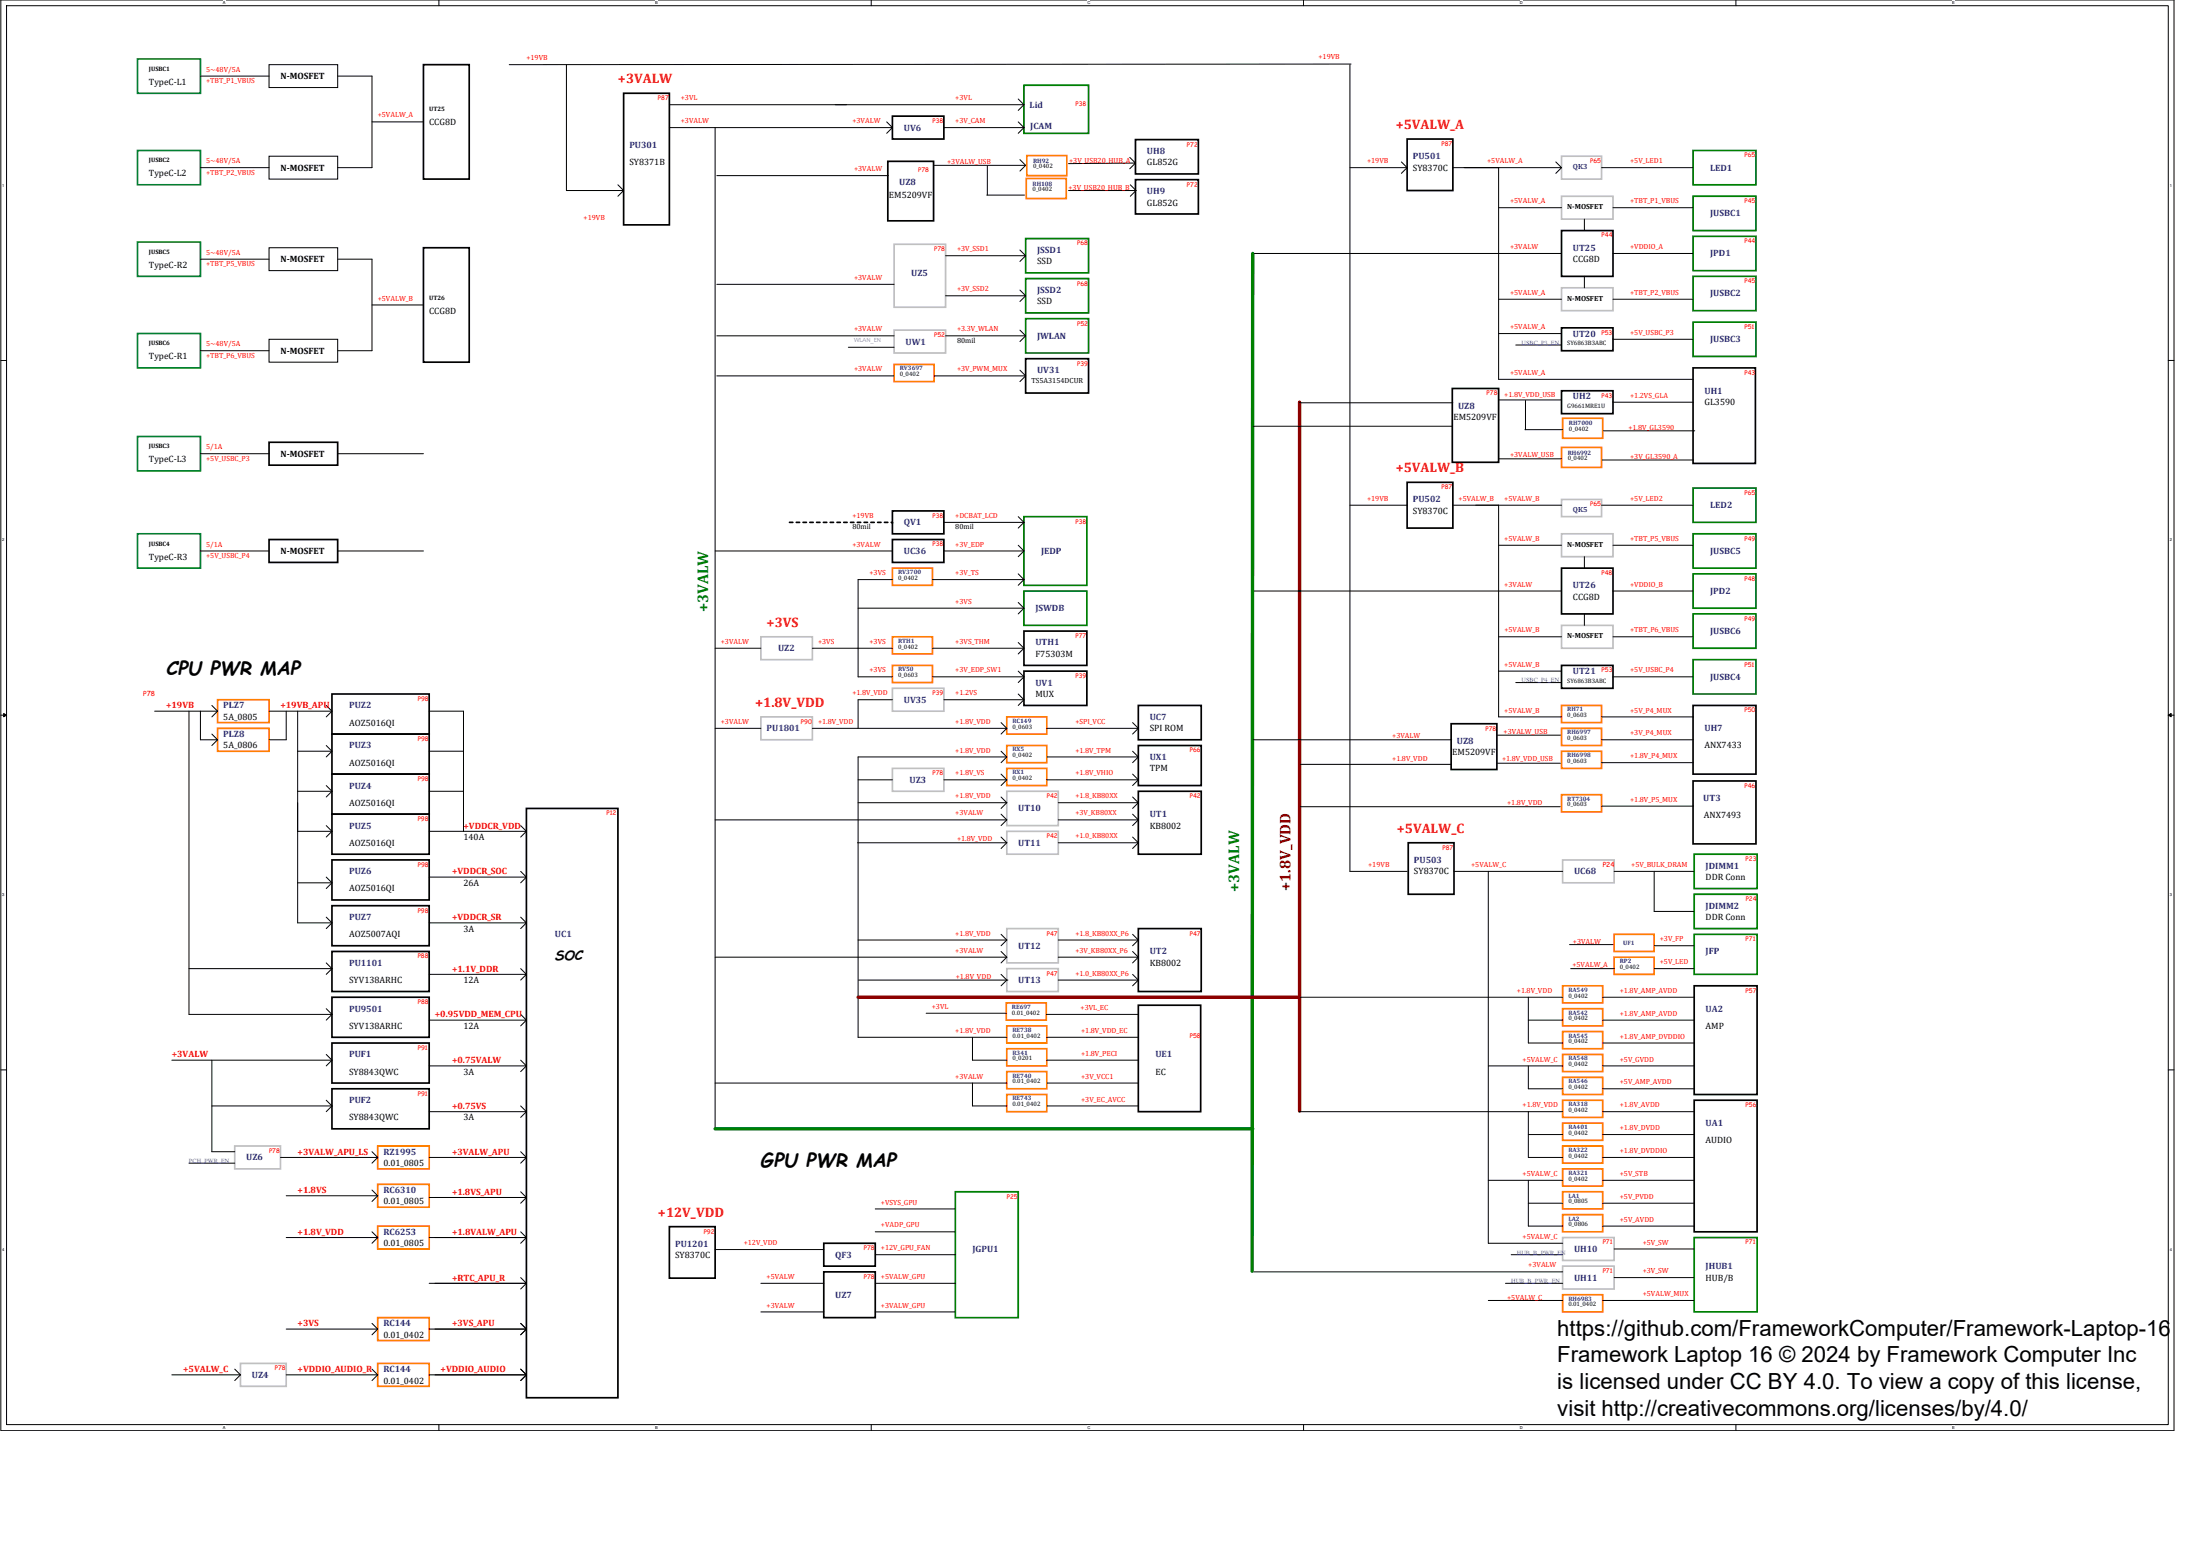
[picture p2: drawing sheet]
<svg xmlns="http://www.w3.org/2000/svg" width="420mm" height="297mm" viewBox="0 0 420 297" stroke-linecap="round" stroke-linejoin="round" font-family="sans-serif">
<path d="M.2 0h415v273h-415zM1.3 1.1h412.8v270.9h-412.8z" fill="none" stroke="#000" stroke-width=".19"/>
<g fill="#fff">
<path d="M42.5 .1h.6v.9h-.6z"/>
<path d="M42.5 272.1h.6v.8h-.6z"/>
</g>
<path d="M83.8 0v1.1M83.8 272v1" fill="none" stroke="#000" stroke-width=".19"/>
<g fill="#fff">
<path d="M125.1 .1h.5v.9h-.5z"/>
<path d="M125.1 272.1h.5v.8h-.5z"/>
</g>
<path d="M166.4 0v1.1M166.4 272v1" fill="none" stroke="#000" stroke-width=".19"/>
<g fill="#fff">
<path d="M207.7 .1h.5v.9h-.5z"/>
<path d="M207.7 272.1h.5v.8h-.5z"/>
</g>
<path d="M249 0v1.1M249 272v1" fill="none" stroke="#000" stroke-width=".19"/>
<g fill="#fff">
<path d="M290.2 .1h.6v.9h-.6z"/>
<path d="M290.2 272.1h.6v.8h-.6z"/>
</g>
<path d="M331.5 0v1.1M331.5 272v1" fill="none" stroke="#000" stroke-width=".19"/>
<g fill="#fff">
<path d="M372.8 .1h.5v.9h-.5z"/>
<path d="M372.8 272.1h.5v.8h-.5z"/>
<path d="M.4 35h.5v.8h-.5z"/>
<path d="M414.4 35h.4v.8h-.4z"/>
<path d="M.4 102.7h.5v.8h-.5z"/>
<path d="M414.4 102.7h.4v.8h-.4z"/>
</g>
<path d="M.2 68.8h1.1M414.1 68.8h1.1" fill="none" stroke="#000" stroke-width=".19"/>
<g fill="#fff">
<path d="M.4 170.4h.5v.9h-.5z"/>
<path d="M414.4 170.4h.4v.9h-.4z"/>
</g>
<path d="M.2 136.5h1.1M.7 136.2l.6 .3-.6 .3zM414.1 136.5l.5-.3v.6zM414.1 136.5h1.1" fill="none" stroke="#000" stroke-width=".19"/>
<path d="M.7 136.2l.6 .3-.6 .3zM414.1 136.5l.5-.3v.6z" fill="#000"/>
<g fill="#fff">
<path d="M.4 238.1h.5v.9h-.5z"/>
<path d="M414.4 238.1h.4v.9h-.4z"/>
</g>
<g fill="none" stroke="#000" stroke-width=".19">
<path d="M38.3 14.5h13.1M51.4 12.3h13.1v4.4h-13.1zM64.5 14.5h6.5v17.5h-6.5M108.2 12.3v24.1h10.9M127.8 20h33.9M159.5 20h36.1M194.5 18.9l1.1 1.1M195.6 20l-1.1 1.1M257.8 12.3v154h10.9M258 12.2l-160.7 .1M38.3 32h13.1M51.4 29.8h13.1v4.4h-13.1z"/>
<path d="M71 23.3h9.9M118 35.3l1.1 1.1M119.1 36.4l-1.1 1.1M127.8 24.4h42.6M136.6 24.4v191.1M136.9 33.5h32.8M169.3 23.3l1.1 1.1M170.4 24.4l-1.1 1.1M178.4 31.6h17.5M180.3 24.4h15.3M188.5 37.2h7.2M188.6 31.7v5.5"/>
<path d="M194.5 23.3l1.1 1.1M194.8 30.5l1.1 1.1M195.6 24.4l-1.1 1.1M195.9 31.6l-1.1 1.1M204.1 36.4h12.9M215.8 30l1.1 1.1M215.9 35.3l1.1 1.1M216.9 31.1l-12.8 .1M216.9 31.1l-1.1 1.1M217 36.4l-1.1 1.1M257.8 32h10.9M267.6 30.9l1.1 1.1"/>
<path d="M268.7 32l-1.1 1.1M277.5 32h8.7v40.4h37.1M279.7 32h18.5M286.2 39.6h12M297.1 30.9l1.1 1.1M298.2 32l-1.1 1.1M305.9 32h17.4M308.1 39.6h15.2M38.3 49.5h13.1M51.4 47.3h13.1v4.4h-13.1zM64.5 49.5h6.5v17.5h-6.5M71 58.2h9.9"/>
<path d="M136.9 54.3h33.9M180.6 48.8h15.3M180.6 56.5h15.3M194.8 47.7l1.1 1.1M194.8 55.4l1.1 1.1M195.9 48.8l-1.1 1.1M195.9 56.5l-1.1 1.1M239.2 48.4h59M286.2 57.1h12M302.6 41.8v2.2M302.6 52.8v2.1M308.1 48.4h15.2"/>
<path d="M308.1 57.1h15.2M38.3 67h13.1M51.4 64.8h13.1v4.3h-13.1zM136.9 64.1h33.9M136.9 71.8h33.9M162 66.3h8.8M178.4 71.8h17.5M180.6 64.1h15.3M194.8 63l1.1 1.1M194.8 70.7l1.1 1.1M195.9 64.1l-1.1 1.1M195.9 71.8l-1.1 1"/>
<path d="M248.2 76.9h29.3M286.2 63.7h12M286.2 76.3h12M289.5 65.9h8.7M291.3 76.5v5.5M308.1 64.8h15.2M308.1 76.8h15.2M38.3 86.6h13.1M64.5 86.6h16.4M180.3 99.7h15.3M194.5 98.6l1.1 1.1M195.6 99.7l-1.1 1.1"/>
<path d="M239.3 81.4h38.1M257.8 96.4h10.9M277.5 96.4h8.7v40.5h12M281.8 96.4h16.4M286.2 87.6h12M291.2 82h7.2M305.9 96.4h17.4M306 87.8h17.4M306.2 82.2h17.5M38.3 105.2h13.1M64.5 105.2h16.4M136.6 105.2h33.8"/>
<path d="M163.9 116.1h31.7M170.4 110.6h-6.5v18.6h6.5M178.1 110.6h17.5M180.3 105.2h15.3M194.5 104.1l1.1 1.1M194.5 109.6l1.1 1M194.5 115l1.1 1.1M195.6 105.2l-1.1 1.1M195.6 110.6l-1.1 1.1M195.6 116.1l-1.1 1.1M239.2 112.8h59M286.2 104.1h12"/>
<path d="M302.6 106.3v2.2M302.6 117.2v2.2M308.1 104.1h15.2M308.1 112.8h15.2M29.5 135.8h12.1M36.1 135.8v57.8h27.3M38.3 135.8v5.4h3.3M40.5 134.7l1.1 1.1M41.6 135.8l-1.1 1.1M51.4 135.8h12M54.7 135.8v5.4h-3.3M56.8 135.8v22.9h6.6"/>
<path d="M62.3 134.7l1.1 1.1M63.4 135.8l-1.1 1.1M82 135.8h6.5v22.9M136.6 123.7h8.7M136.6 139h8.7M155.1 123.7h15.3M155.1 139h37.2M170.4 133.6h-6.5v5.4M178.1 123.7h17.5M178.1 129.2h17.5M180.3 133.6h15.3M191.2 137.9l1.1 1.1"/>
<path d="M192.3 139l-1.1 1.1M194.5 122.7l1.1 1M194.5 128.1l1.1 1.1M194.5 132.5l1.1 1.1M195.6 123.7l-1.1 1.1M195.6 129.2l-1.1 1.1M195.6 133.6l-1.1 1.1M199.9 139h17.5M216.3 137.9l1.1 1.1M217.4 139l-1.1 1.1M286.2 128.1h12M286.2 121.6h12"/>
<path d="M289.5 130.3h8.7M305.9 136.9h17.4M308.1 121.6h15.2M308.1 129.2h15.2M40.5 140.1l1.1 1.1M41.6 141.2l-1.1 1.1M56.8 143.4h6.6M56.8 151.1h6.6M56.8 153.2v23h6.6M62.3 142.3l1.1 1.1M62.3 150l1.1 1.1M62.3 157.6l1.1 1.1"/>
<path d="M63.4 143.4l-1.1 1.1M63.4 151.1l-1.1 1M63.4 158.7l-1.1 1.1M82 143.4h6.5M82 151.1h6.5M82 158.7h18.5M99.4 157.6l1.1 1.1M100.5 158.7l-1.1 1.1M136.6 156.5h55.7M163.9 148.9h6.5M163.9 153.2h28.4M180.3 148.9h12"/>
<path d="M191.2 143.4l1.1 1.1M191.2 147.8l1.1 1.1M191.2 152.1l1.1 1.1M191.2 155.4l1.1 1.1M191.2 159.8l1.1 1.1M192.3 144.5h-28.4v53.5h28.4M192.3 144.5l-1.1 1.1M192.3 148.9l-1.1 1.1M192.3 153.2l-1.1 1.1M192.3 156.5l-1.1 1.1M199.9 144.5h17.5M199.9 148.9h17.5"/>
<path d="M202.1 153.2h15.3M202.1 156.5h15.3M216.3 143.4l1.1 1.1M216.3 147.8l1.1 1.1M216.3 152.1l1.1 1.1M216.3 155.4l1.1 1.1M216.3 159.8l1.1 1.1M217.4 144.5l-1.1 1.1M217.4 148.9l-1.1 1.1M217.4 153.2l-1.1 1.1M217.4 156.5l-1.1 1.1M239.2 141.2h38"/>
<path d="M248.3 145.9h28.8M248.4 154h49.6M286 140.3h12M286 145.7h12M305.9 141.2h17.4M305.9 145.6h17.4M305.9 153.9h17.4M56.8 168.5h6.6M62.3 167.4l1.1 1.1M62.3 175.1l1.1 1.1M63.4 168.5l-1.1 1.1M63.4 176.2l-1.1 1.1"/>
<path d="M82 167.4h18.5M82 176.2h18.5M99.4 166.3l1.1 1.1M99.4 175.1l1.1 1.1M100.5 167.4l-1.1 1.1M100.5 176.2l-1.1 1.1M163.8 160.9h28.5M163.9 179.5h28.4M191.2 178.4l1.1 1.1M192.3 160.9l-1.1 1.1M192.3 179.5l-1.1 1M202.1 160.9h15.3"/>
<path d="M202.1 179.5h15.3M216.3 178.4l1.1 1.1M217.4 160.9l-1.1 1.1M217.4 179.5l-1.1 1M277.7 166.3h20.7M284.2 166.3v71h14.2M308.3 166.3h15.3M315.9 166.3v7.7h7.7M36.1 184.9h27.3M62.3 183.8l1.1 1.1M62.3 192.6l1.1 1M63.4 184.9l-1.1 1.1"/>
<path d="M63.4 193.6l-1.1 1.1M82 186h18.5M82 194.7h18.5M99.4 184.9l1.1 1.1M99.4 193.6l1.1 1.1M100.5 186l-1.1 1.1M100.5 194.7l-1.1 1.1M136.6 182.7h55.7M164 187.1h28.5M176.9 193.4h15.3M185.7 198v4.4h6.6M191.2 181.6l1.1 1.1"/>
<path d="M191.2 186l1.1 1.1-1.1 1.1M192.3 182.7l-1.1 1.1M199.8 193.6h17.5M199.9 198h17.5M202.1 182.7h15.3M202.1 187.1h15.3M216.3 181.6l1.1 1.1M216.3 186l1.1 1.1M217.4 182.7l-1.1 1.1M217.4 187.1l-1.1 1.1M248.2 190.4h50.2M291.9 190.4v8.7h6.5"/>
<path d="M291.9 194.7h6.5M299.8 180.3h8.3M300 184.9h8.3M306.1 190.4h17.5M306.1 194.7h17.5M306.1 199.1h17.5M315.9 180.5h7.7M315.9 184.9h7.7M.2 204.2h1.1M32.8 202.4h30.6M40.5 202.4v17.5h4.3M40.5 211.1h22.9"/>
<path d="M62.3 201.3l1.1 1.1M62.3 210l1.1 1.1M63.4 202.4l-1.1 1.1M63.4 211.1l-1.1 1.1M71 219.9l1.1 1.1M82 203.5h18.5M82 212.2h18.5M99.4 202.4l1.1 1.1M99.4 211.1l1.1 1.1M99.4 219.9l1.1 1.1M100.5 203.5l-1.1 1.1M100.5 212.2l-1.1 1.1"/>
<path d="M136.6 206.8h55.7M185.7 206.8v4.3h6.6M199.9 202.4h17.5M199.9 206.8h17.5M199.9 211.1h17.5M248.2 212.2h50.2M284.2 203.5h14.2M291.9 203.5v4.3h6.5M291.9 212.2v8.8h6.5M291.9 216.6h6.5M306.1 203.5h17.5M306.1 207.8h17.5"/>
<path d="M306.1 212.2h17.5M306.1 216.6h17.5M414.1 204.2h1.1M36.1 222h8.7M53.6 221h18.5M54.7 228.3h17.4M54.7 236.2h17.4M71 227.2l1.1 1.1M71 235.2l1.1 1M72.1 221l-1.1 1M72.1 228.3l-1.1 1.1M72.1 236.2l-1.1 1.1"/>
<path d="M82 221h18.5M82 228.6h18.5M82 236.2h18.5M83.1 228.6h17.4M83.1 236.2h17.4M99.4 227.5l1.1 1.1M99.4 235.2l1.1 1M100.5 221l-1.1 1M100.5 228.6l-1.1 1.1M100.5 236.2l-1.1 1.1M136.6 238.5h20.7M167.2 230.8h15.2"/>
<path d="M167.2 235.2h15.2M167.2 239.5h15.2M284.2 225.3h14.2M288.6 239.5h9.8M291.9 225.3v8.8h6.5M291.9 229.7h6.5M306.1 221h17.5M306.1 225.3h17.5M306.1 229.7h17.5M306.1 234.1h17.5M308.3 238.4h15.3M54.7 253.7h17.4"/>
<path d="M71 252.6l1.1 1.1M72.1 253.7l-1.1 1.1M82 245h18.5l-1.1 1.1M82 253.7h18.5M83.1 253.7h17.4l-1.1-1.1 1.1 1.1M99.4 243.9l1.1 1.1h-17.4M100.5 253.7l-1.1 1.1M145.3 245h12M145.3 250.4h12M167.2 245h15.2M167.2 250.4h15.2M239.5 242.8h58.9"/>
<path d="M284.2 248.3h14.2M287.5 245h10.9M306.1 248.3h17.5M308.3 243.9h15.3M32.8 262.5h13.1M44.8 261.4l1.1 1.1M45.9 262.5l-1.1 1.1M54.7 262.5h17.4M71 261.4l1.1 1.1M72.1 262.5l-1.1 1.1M82 262.5h18.5M83.1 262.5h17.4"/>
<path d="M99.4 261.4l1.1 1.1M100.5 262.5l-1.1 1.1"/>
</g>
<g fill="none" stroke="#ff8000" stroke-width=".32">
<path d="M196 34.1h7.6v3.8h-7.6zM196.1 29.7h7.6v3.8h-7.6zM170.8 69.6h7.6v3.2h-7.6zM298.4 79.8h7.7v3.9h-7.7zM298.2 85.4h7.7v3.8h-7.7zM170.4 108.5h7.7v3.2h-7.7zM41.6 133.6h9.8v4.3h-9.8zM41.6 139h9.8v4.4h-9.8zM170.4 127h7.7v3.3h-7.7zM170.4 121.6h7.7v3.2h-7.7zM192.3 136.9h7.6v3.2h-7.6zM298.2 134.7h7.7v3.2h-7.7z"/>
<path d="M298.2 139h7.7v3.3h-7.7zM192.3 142.3h7.6v3.3h-7.6zM192.3 146.7h7.6v3.3h-7.6zM298.2 143.4h7.7v3.3h-7.7zM298.2 151.7h7.7v3.3h-7.7zM308.3 178.4h7.6v3.2h-7.6zM192.2 191.5h7.6v3.2h-7.6zM192.3 195.8h7.6v3.3h-7.6zM298.4 192.6h7.7v3.2h-7.7zM298.4 196.9h7.7v3.3h-7.7zM298.4 188.2h7.7v3.3h-7.7zM308.3 182.7h7.6v3.3h-7.6z"/>
<path d="M72.1 218.8h9.9v4.3h-9.9zM192.3 204.6h7.6v3.2h-7.6zM192.3 200.2h7.6v3.3h-7.6zM192.3 208.9h7.6v3.3h-7.6zM298.4 214.4h7.7v3.3h-7.7zM298.4 201.3h7.7v3.3h-7.7zM298.4 218.8h7.7v3.2h-7.7zM298.4 210h7.7v3.3h-7.7zM298.4 205.7h7.7v3.2h-7.7zM72.1 234.1h9.9v4.3h-9.9zM72.1 226.1h9.9v4.4h-9.9zM298.4 227.5h7.7v3.3h-7.7z"/>
<path d="M298.4 223.1h7.7v3.3h-7.7zM298.4 231.9h7.7v3.3h-7.7zM72.1 251.5h9.9v4.4h-9.9zM298.4 247.2h7.7v3.2h-7.7zM72.1 260.3h9.9v4.3h-9.9z"/>
</g>
<g fill="none" stroke="#008000" stroke-width=".32">
<path d="M195.6 16.3h12.3v9.2h-12.3zM323.3 28.7h12.1v6.6h-12.1zM323.3 37.5h12.1v6.5h-12.1zM195.9 53.2h12v6.5h-12zM195.9 45.5h12v6.6h-12zM323.3 45.1h12.1v6.6h-12.1zM323.3 52.8h12.1v6.5h-12.1zM195.9 60.8h12v6.6h-12zM323.3 61.5h12.1v6.5h-12.1zM195.6 98.6h12v13.1h-12zM323.3 93.2h12.1v6.5h-12.1zM195.6 112.8h12v6.6h-12z"/>
<path d="M323.3 101.9h12.1v6.6h-12.1zM323.3 117.2h12.1v6.5h-12.1zM323.3 109.6h12.1v6.5h-12.1zM323.3 125.9h12.1v6.6h-12.1zM323.6 170.7h12v6.6h-12zM323.6 163.1h12v6.5h-12zM323.6 178.4h12v7.6h-12zM182.4 227.5h12.1v24h-12.1zM323.6 236.2h12v14.2h-12z"/>
</g>
<g fill="none" stroke="#000" stroke-width=".32">
<path d="M80.9 12.3h8.7v21.9h-8.7zM119.1 17.8h8.7v25.1h-8.7zM169.6 30.8h8.7v11.4h-8.7zM170.4 22.2h9.9v4.3h-9.9zM216.9 34.3h12v6.5h-12zM216.9 26.7h12v6.5h-12zM268.7 26.5h8.8v9.9h-8.8zM80.9 47.3h8.7v21.8h-8.7zM298.2 44h9.9v8.8h-9.9zM195.9 68.5h12v6.5h-12zM277.4 74.2h8.8v14.1h-8.8zM298.2 62.6h9.9v4.4h-9.9z"/>
<path d="M298.2 74.6h9.9v4.4h-9.9zM323.3 70.2h11.9v18.3h-11.9zM51.4 84.4h13.1v4.4h-13.1zM170.4 97.5h9.9v4.4h-9.9zM268.7 92.1h8.8v8.7h-8.8zM51.4 103h13.1v4.4h-13.1zM170.4 103h9.9v4.4h-9.9zM298.2 108.5h9.9v8.7h-9.9zM63.4 132.5h18.6v7.6h-18.6zM195.6 120.5h12v6.5h-12zM195.6 128.1h12v6.6h-12zM217.4 134.7h12v6.5h-12z"/>
<path d="M277.1 138.2h8.8v8.7h-8.8zM298.2 127h9.9v4.4h-9.9zM323.3 134.7h12.1v13.1h-12.1zM63.4 147.8h18.6v7.6h-18.6zM63.4 140.1h18.6v7.7h-18.6zM63.4 155.4h18.6v7.7h-18.6zM100.5 154.3h17.5v112.5h-17.5zM217.4 142.3h12v7.7h-12zM217.4 151.1h12v12h-12zM323.3 149.1h12.1v12h-12.1zM63.4 164.2h18.6v7.6h-18.6zM63.4 172.9h18.6v7.6h-18.6z"/>
<path d="M217.4 177.3h12v12h-12zM268.9 160.9h8.8v9.8h-8.8zM63.4 190.4h18.6v7.6h-18.6zM63.4 181.6h18.6v7.7h-18.6zM63.4 199.1h18.6v7.7h-18.6zM217.4 191.9h11.9v20.3h-11.9zM323.6 188.2h12v20.7h-12zM63.4 207.8h18.6v7.7h-18.6zM323.6 210h12v25.2h-12zM127.8 234.2h8.8v9.8h-8.8zM157.3 237.3h9.9v4.4h-9.9zM157.3 242.8h9.9v8.7h-9.9z"/>
</g>
<g fill="none" stroke="#c0c0c0" stroke-width=".32">
<path d="M298.2 29.8h7.7v4.4h-7.7zM298.2 37.5h9.9v4.3h-9.9zM170.8 46.6h9.8v12h-9.8zM298.2 54.9h9.9v4.4h-9.9zM170.8 63h9.8v4.4h-9.8zM298.2 95.4h7.7v3.2h-7.7zM298.2 119.4h9.9v4.3h-9.9zM298.2 101.9h9.9v4.4h-9.9zM145.3 136.9h9.8v4.3h-9.8zM145.3 121.6h9.8v4.3h-9.8zM170.4 131.4h9.9v4.4h-9.9zM170.4 146.7h9.9v4.4h-9.9z"/>
<path d="M192.3 151.1h9.8v6.5h-9.8zM192.3 158.7h9.8v4.4h-9.8zM192.3 177.3h9.8v6.5h-9.8zM298.4 164.2h9.9v4.3h-9.9zM192.3 184.9h9.8v4.4h-9.8zM44.8 218.8h8.8v4.3h-8.8zM298.4 236.2h9.9v4.4h-9.9zM298.4 241.7h9.9v4.4h-9.9zM45.9 260.3h8.8v4.3h-8.8z"/>
</g>
<path d="M26.3 11.3h12v6.5h-12zM26.3 28.7h12v6.6h-12zM26.3 46.2h12v6.6h-12zM26.3 63.7h12v6.5h-12zM26.3 83.3h12v6.6h-12zM26.3 101.9h12v6.6h-12z" fill="none" stroke="#008040" stroke-width=".32"/>
<path d="M150.8 99.7h19.6" fill="none" stroke="#000" stroke-width=".32" stroke-dasharray=".6 .6"/>
<circle cx="170.4" cy="99.7" r=".16" fill="#000" stroke-dasharray=".6 .6"/>
<path d="M248.2 76.8v135.3M163.9 190.4h84.1" fill="none" stroke="#800000" stroke-width=".65"/>
<path d="M239.2 48.4l-.1 194.3M136.6 215.5h102.6" fill="none" stroke="#008000" stroke-width=".65"/>
<g font-size="4.2">
<text x="297.4" y="255">https://github.com/FrameworkComputer/Framework-Laptop-16</text>
<text x="297.4" y="260.1">Framework Laptop 16 © 2024 by Framework Computer Inc</text>
<text x="297.4" y="265.2">is licensed under CC BY 4.0. To view a copy of this license,</text>
<text x="297.4" y="270.3">visit http://creativecommons.org/licenses/by/4.0/</text>
</g>
<g font-size="3.6">
<text x="31.7" y="128.8">CPU PWR MAP</text>
<text x="145.3" y="222.7">GPU PWR MAP</text>
</g>
<g font-size="2.9" fill="#008000">
<text x="135.3" y="116.9" transform="rotate(-90 135.3 116.9)">+3VALW</text>
<text x="236.6" y="170.3" transform="rotate(-90 236.6 170.3)">+3VALW</text>
</g>
<text font-size="2.9" fill="#800000" x="246.5" y="170.1" transform="rotate(-90 246.5 170.1)">+1.8V_VDD</text>
<g font-size="2.6" fill="#f00">
<text x="118" y="15.9">+3VALW</text>
<text x="266.5" y="24.7">+5VALW_A</text>
<text x="266.5" y="90.2">+5VALW_B</text>
<text x="146.4" y="119.7">+3VS</text>
<text x="144.2" y="135">+1.8V_VDD</text>
<text x="266.8" y="159">+5VALW_C</text>
<text x="125.7" y="232.3">+12V_VDD</text>
</g>
<text font-size="2.5" x="106" y="183.3">SOC</text>
<g font-size="1.7">
<text x="28.4" y="16.2">TypeC-L1</text>
<text x="53.6" y="15.1">N-MOSFET</text>
<text x="82" y="23.8">CCG8D</text>
<text x="28.4" y="33.7">TypeC-L2</text>
<text x="53.6" y="32.6">N-MOSFET</text>
<text x="120.2" y="31.5">SY8371B</text>
<text x="219" y="31.6">GL852G</text>
<text x="269.8" y="32.6">SY8370C</text>
<text x="169.8" y="37.8">EM5209VF</text>
<text x="219" y="39.2">GL852G</text>
<text x="28.4" y="51.1">TypeC-R2</text>
<text x="53.6" y="50">N-MOSFET</text>
<text x="198.1" y="50.5">SSD</text>
<text x="300.4" y="50">CCG8D</text>
<text x="82" y="59.9">CCG8D</text>
<text x="198.1" y="58.1">SSD</text>
<text x="28.4" y="68.6">TypeC-R1</text>
<text x="53.6" y="67.5">N-MOSFET</text>
<text x="325.5" y="77.3">GL3590</text>
<text x="277.6" y="80.2">EM5209VF</text>
<text x="28.4" y="88.3">TypeC-L3</text>
<text x="53.6" y="87.2">N-MOSFET</text>
<text x="269.8" y="98.1">SY8370C</text>
<text x="28.4" y="106.8">TypeC-R3</text>
<text x="53.6" y="105.7">N-MOSFET</text>
<text x="300.4" y="114.5">CCG8D</text>
<text x="197.7" y="125.4">F75303M</text>
<text x="42.6" y="137.4">5A_0805</text>
<text x="197.7" y="133.1">MUX</text>
<text x="42.6" y="142.9">5A_0806</text>
<text x="66.7" y="138.5">AOZ5016QI</text>
<text x="219.6" y="139.6">SPI ROM</text>
<text x="325.5" y="142.9">ANX7433</text>
<text x="66.7" y="146.2">AOZ5016QI</text>
<text x="219.6" y="147.2">TPM</text>
<text x="277.4" y="144.2">EM5209VF</text>
<text x="66.7" y="153.8">AOZ5016QI</text>
<text x="66.7" y="161.4">AOZ5016QI</text>
<text x="88.5" y="160.4">140A</text>
<text x="219.6" y="158.2">KB8002</text>
<text x="325.4" y="156.2">ANX7493</text>
<text x="270" y="166.9">SY8370C</text>
<text x="66.7" y="170.2">AOZ5016QI</text>
<text x="88.5" y="169.1">26A</text>
<text x="325.7" y="168">DDR Conn</text>
<text x="66.7" y="178.9">AOZ5007AQI</text>
<text x="88.5" y="177.8">3A</text>
<text x="325.7" y="175.6">DDR Conn</text>
<text x="219.6" y="184.4">KB8002</text>
<text x="66.7" y="187.7">SYV138ARHC</text>
<text x="88.5" y="187.7">12A</text>
<text x="66.7" y="196.4">SYV138ARHC</text>
<text x="88.5" y="196.4">12A</text>
<text x="325.7" y="196.4">AMP</text>
<text x="66.7" y="205.1">SY8843QWC</text>
<text x="88.5" y="205.1">3A</text>
<text x="220.7" y="205.1">EC</text>
<text x="66.7" y="213.9">SY8843QWC</text>
<text x="88.5" y="213.9">3A</text>
<text x="325.7" y="218.2">AUDIO</text>
<text x="73.2" y="222.6">0.01_0805</text>
<text x="73.2" y="229.9">0.01_0805</text>
<text x="73.2" y="237.9">0.01_0805</text>
<text x="128.9" y="240.2">SY8370C</text>
<text x="325.7" y="244.5">HUB/B</text>
<text x="73.2" y="255.4">0.01_0402</text>
<text x="73.2" y="264.1">0.01_0402</text>
</g>
<g font-size="1.7" fill="#00f">
<text x="196.6" y="20.7">Lid</text>
<text x="120.2" y="28.2">PU301</text>
<text x="172.6" y="24.9">UV6</text>
<text x="196.8" y="24.6">JCAM</text>
<text x="219" y="29.4">UH8</text>
<text x="171.7" y="35.4">UZ8</text>
<text x="269.8" y="30.4">PU501</text>
<text x="326.6" y="32.6">LED1</text>
<text x="219" y="37">UH9</text>
<text x="326.6" y="41.3">JUSBC1</text>
<text x="300.4" y="47.9">UT25</text>
<text x="174" y="52.7">UZ5</text>
<text x="198.1" y="48.3">JSSD1</text>
<text x="326.6" y="49">JPD1</text>
<text x="198.1" y="55.9">JSSD2</text>
<text x="326.6" y="56.6">JUSBC2</text>
<text x="172.9" y="65.8">UW1</text>
<text x="198.1" y="64.7">JWLAN</text>
<text x="300.4" y="64.2">UT20</text>
<text x="326.6" y="65.3">JUSBC3</text>
<text x="198.1" y="71.2">UV31</text>
<text x="300.4" y="76.3">UH2</text>
<text x="325.5" y="75.2">UH1</text>
<text x="278.5" y="78">UZ8</text>
<text x="269.8" y="95.9">PU502</text>
<text x="172.6" y="100.3">QV1</text>
<text x="326.6" y="97">LED2</text>
<text x="172.6" y="105.7">UC36</text>
<text x="198.8" y="105.7">JEDP</text>
<text x="326.6" y="105.7">JUSBC5</text>
<text x="300.4" y="112.3">UT26</text>
<text x="326.6" y="113.4">JPD2</text>
<text x="197.7" y="116.7">JSWDB</text>
<text x="148.6" y="124.3">UZ2</text>
<text x="197.7" y="123.2">UTH1</text>
<text x="326.6" y="121">JUSBC6</text>
<text x="197.7" y="130.9">UV1</text>
<text x="300.4" y="128.7">UT21</text>
<text x="326.6" y="129.8">JUSBC4</text>
<text x="42.6" y="135.2">PLZ7</text>
<text x="66.7" y="135.2">PUZ2</text>
<text x="172.6" y="134.1">UV35</text>
<text x="219.6" y="137.4">UC7</text>
<text x="42.6" y="140.7">PLZ8</text>
<text x="66.7" y="142.9">PUZ3</text>
<text x="146.4" y="139.6">PU1801</text>
<text x="278.2" y="142">UZ8</text>
<text x="325.5" y="139.6">UH7</text>
<text x="173.7" y="149.4">UZ3</text>
<text x="219.6" y="145.1">UX1</text>
<text x="66.7" y="150.5">PUZ4</text>
<text x="194.5" y="154.9">UT10</text>
<text x="219.6" y="156">UT1</text>
<text x="325.3" y="152.8">UT3</text>
<text x="66.7" y="158.2">PUZ5</text>
<text x="194.5" y="161.4">UT11</text>
<text x="66.7" y="166.9">PUZ6</text>
<text x="270" y="164.7">PU503</text>
<text x="300.6" y="166.9">UC68</text>
<text x="325.7" y="165.8">JDIMM1</text>
<text x="325.7" y="173.5">JDIMM2</text>
<text x="66.7" y="175.6">PUZ7</text>
<text x="106" y="178.9">UC1</text>
<text x="66.7" y="184.4">PU1101</text>
<text x="194.5" y="181.1">UT12</text>
<text x="219.6" y="182.2">UT2</text>
<text x="325.7" y="182.2">JFP</text>
<text x="194.5" y="187.7">UT13</text>
<text x="66.7" y="193.1">PU9501</text>
<text x="325.7" y="193.1">UA2</text>
<text x="66.7" y="201.9">PUF1</text>
<text x="220.7" y="201.9">UE1</text>
<text x="66.7" y="210.6">PUF2</text>
<text x="325.7" y="215">UA1</text>
<text x="47" y="221.5">UZ6</text>
<text x="73.2" y="220.4">RZ1995</text>
<text x="73.2" y="227.7">RC6310</text>
<text x="73.2" y="235.7">RC6253</text>
<text x="128.9" y="238">PU1201</text>
<text x="185.7" y="239">JGPU1</text>
<text x="300.6" y="239">UH10</text>
<text x="159.5" y="240.1">QF3</text>
<text x="300.6" y="244.5">UH11</text>
<text x="325.7" y="242.3">JHUB1</text>
<text x="159.5" y="247.7">UZ7</text>
<text x="73.2" y="253.2">RC144</text>
<text x="48.1" y="263">UZ4</text>
<text x="73.2" y="261.9">RC144</text>
</g>
<g font-size="1.7" fill="#f00">
<text x="31.7" y="135.2">+19VB</text>
<text x="53.6" y="135.2">+19VB_APU</text>
<text x="88.5" y="158.2">+VDDCR_VDD</text>
<text x="86.3" y="166.9">+VDDCR_SOC</text>
<text x="86.3" y="175.6">+VDDCR_SR</text>
<text x="86.3" y="185.5">+1.1V_DDR</text>
<text x="83.1" y="194.2">+0.95VDD_MEM_CPU</text>
<text x="32.8" y="201.9">+3VALW</text>
<text x="86.3" y="203">+0.75VALW</text>
<text x="86.3" y="211.7">+0.75VS</text>
<text x="56.8" y="220.4">+3VALW_APU_LS</text>
<text x="86.3" y="220.4">+3VALW_APU</text>
<text x="56.8" y="227.7">+1.8VS</text>
<text x="86.3" y="228.1">+1.8VS_APU</text>
<text x="56.8" y="235.7">+1.8V_VDD</text>
<text x="86.3" y="235.7">+1.8VALW_APU</text>
<text x="86.3" y="244.5">+RTC_APU_R</text>
<text x="56.8" y="253.2">+3VS</text>
<text x="86.3" y="253.2">+3VS_APU</text>
<text x="35" y="261.9">+5VALW_C</text>
<text x="56.8" y="261.9">+VDDIO_AUDIO_R</text>
<text x="84.1" y="261.9">+VDDIO_AUDIO</text>
</g>
<g font-size="1.4" fill="#f00">
<text x="100.5" y="11.5">+19VB</text>
<text x="251.8" y="11.2">+19VB</text>
<text x="39.4" y="13.7">5~48V/5A</text>
<text x="39.4" y="15.9">+TBT_P1_VBUS</text>
<text x="72.1" y="22.4">+5VALW_A</text>
<text x="130" y="19.2">+3VL</text>
<text x="130" y="23.5">+3VALW</text>
<text x="162.8" y="23.5">+3VALW</text>
<text x="182.4" y="19.2">+3VL</text>
<text x="182.4" y="23.5">+3V_CAM</text>
<text x="39.4" y="33.4">+TBT_P2_VBUS</text>
<text x="39.4" y="31.2">5~48V/5A</text>
<text x="163.1" y="32.7">+3VALW</text>
<text x="180.9" y="31.3">+3VALW_USB</text>
<text x="204.2" y="31.2">+3V_USB20_HUB_A</text>
<text x="261.1" y="31.2">+19VB</text>
<text x="284" y="31.2">+5VALW_A</text>
<text x="311.3" y="31.2">+5V_LED1</text>
<text x="204.1" y="36.3">+3V_USB20_HUB_B</text>
<text x="288.4" y="38.8">+5VALW_A</text>
<text x="311.3" y="38.8">+TBT_P1_VBUS</text>
<text x="111.5" y="42.1">+19VB</text>
<text x="182.8" y="48">+3V_SSD1</text>
<text x="288.4" y="47.5">+3VALW</text>
<text x="311.3" y="47.5">+VDDIO_A</text>
<text x="39.4" y="50.8">+TBT_P5_VBUS</text>
<text x="39.4" y="48.6">5~48V/5A</text>
<text x="163.1" y="53.4">+3VALW</text>
<text x="72.1" y="57.4">+5VALW_B</text>
<text x="182.8" y="55.6">+3V_SSD2</text>
<text x="288.4" y="56.3">+5VALW_A</text>
<text x="311.3" y="56.3">+TBT_P2_VBUS</text>
<text x="163.1" y="63.3">+3VALW</text>
<text x="182.8" y="63.3">+3.3V_WLAN</text>
<text x="288.4" y="62.8">+5VALW_A</text>
<text x="311.3" y="63.9">+5V_USBC_P3</text>
<text x="39.4" y="66.1">5~48V/5A</text>
<text x="39.4" y="68.3">+TBT_P6_VBUS</text>
<text x="163.1" y="70.9">+3VALW</text>
<text x="182.8" y="70.9">+3V_PWM_MUX</text>
<text x="288.4" y="71.6">+5VALW_A</text>
<text x="287.3" y="75.8">+1.8V_VDD_USB</text>
<text x="311.3" y="75.9">+1.2VS_GLA</text>
<text x="311" y="82.1">+1.8V_GL3590</text>
<text x="39.4" y="88">+5V_USBC_P3</text>
<text x="39.4" y="85.8">5/1A</text>
<text x="288.4" y="87.3">+3VALW_USB</text>
<text x="311.3" y="87.6">+3V_GL3590_A</text>
<text x="261.1" y="95.6">+19VB</text>
<text x="278.6" y="95.6">+5VALW_B</text>
<text x="287.3" y="95.6">+5VALW_B</text>
<text x="311.3" y="95.6">+5V_LED2</text>
<text x="162.8" y="98.9">+19VB</text>
<text x="182.4" y="98.9">+DCBAT_LCD</text>
<text x="39.4" y="106.5">+5V_USBC_P4</text>
<text x="39.4" y="104.3">5/1A</text>
<text x="162.8" y="104.3">+3VALW</text>
<text x="182.4" y="104.3">+3V_EDP</text>
<text x="287.3" y="103.3">+5VALW_B</text>
<text x="311.3" y="103.3">+TBT_P5_VBUS</text>
<text x="166.1" y="109.8">+3VS</text>
<text x="182.4" y="109.8">+3V_TS</text>
<text x="287.3" y="112">+3VALW</text>
<text x="311.3" y="112">+VDDIO_B</text>
<text x="182.4" y="115.3">+3VS</text>
<text x="137.7" y="122.9">+3VALW</text>
<text x="156.2" y="122.9">+3VS</text>
<text x="166.1" y="122.9">+3VS</text>
<text x="182.4" y="122.9">+3VS_THM</text>
<text x="287.3" y="120.7">+5VALW_B</text>
<text x="311.3" y="120.7">+TBT_P6_VBUS</text>
<text x="166.1" y="128.4">+3VS</text>
<text x="182.4" y="128.4">+3V_EDP_SW1</text>
<text x="287.3" y="127.3">+5VALW_B</text>
<text x="311.3" y="128.4">+5V_USBC_P4</text>
<text x="162.8" y="132.7">+1.8V_VDD</text>
<text x="182.4" y="132.7">+1.2VS</text>
<text x="287.3" y="136">+5VALW_B</text>
<text x="311.3" y="136">+5V_P4_MUX</text>
<text x="137.7" y="138.2">+3VALW</text>
<text x="156.2" y="138.2">+1.8V_VDD</text>
<text x="182.4" y="138.2">+1.8V_VDD</text>
<text x="182.4" y="143.7">+1.8V_VDD</text>
<text x="205.4" y="138.2">+SPI_VCC</text>
<text x="205.4" y="143.7">+1.8V_TPM</text>
<text x="265.9" y="140.9">+3VALW</text>
<text x="287.2" y="140.2">+3VALW_USB</text>
<text x="311.3" y="140.4">+3V_P4_MUX</text>
<text x="182.4" y="148">+1.8V_VS</text>
<text x="205.4" y="148">+1.8V_VHIO</text>
<text x="265.9" y="145.3">+1.8V_VDD</text>
<text x="286.9" y="145.3">+1.8V_VDD_USB</text>
<text x="311.3" y="144.8">+1.8V_P4_MUX</text>
<text x="182.4" y="152.4">+1.8V_VDD</text>
<text x="182.4" y="155.7">+3VALW</text>
<text x="205.4" y="152.4">+1.8_KB80XX</text>
<text x="205.4" y="155.7">+3V_KB80XX</text>
<text x="287.8" y="153.6">+1.8V_VDD</text>
<text x="311.3" y="153.1">+1.8V_P5_MUX</text>
<text x="182.8" y="160.5">+1.8V_VDD</text>
<text x="205.4" y="160">+1.0_KB80XX</text>
<text x="261.3" y="165.5">+19VB</text>
<text x="281" y="165.5">+5VALW_C</text>
<text x="311.5" y="165.5">+5V_BULK_DRAM</text>
<text x="182.4" y="178.6">+1.8V_VDD</text>
<text x="205.4" y="178.6">+1.8_KB80XX_P6</text>
<text x="317" y="179.7">+3V_FP</text>
<text x="182.4" y="181.9">+3VALW</text>
<text x="205.4" y="181.9">+3V_KB80XX_P6</text>
<text x="300.3" y="184.6">+5VALW_A</text>
<text x="300.4" y="180.1">+3VALW</text>
<text x="317" y="184.1">+5V_LED</text>
<text x="182.6" y="186.9">+1.8V_VDD</text>
<text x="205.4" y="186.3">+1.0_KB80XX_P6</text>
<text x="289.7" y="189.5">+1.8V_VDD</text>
<text x="309.4" y="189.5">+1.8V_AMP_AVDD</text>
<text x="178" y="192.6">+3VL</text>
<text x="182.4" y="197.2">+1.8V_VDD</text>
<text x="206.4" y="192.8">+3VL_EC</text>
<text x="206.5" y="197.2">+1.8V_VDD_EC</text>
<text x="309.4" y="193.9">+1.8V_AMP_AVDD</text>
<text x="206.5" y="201.5">+1.8V_PECI</text>
<text x="290.8" y="202.6">+5VALW_C</text>
<text x="309.4" y="202.6">+5V_GVDD</text>
<text x="309.4" y="198.3">+1.8V_AMP_DVDDIO</text>
<text x="182.4" y="205.9">+3VALW</text>
<text x="206.5" y="205.9">+3V_VCC1</text>
<text x="309.4" y="207">+5V_AMP_AVDD</text>
<text x="206.5" y="210.3">+3V_EC_AVCC</text>
<text x="290.8" y="211.4">+1.8V_VDD</text>
<text x="309.4" y="215.7">+1.8V_DVDD</text>
<text x="309.4" y="211.4">+1.8V_AVDD</text>
<text x="309.4" y="220.1">+1.8V_DVDDIO</text>
<text x="290.8" y="224.5">+5VALW_C</text>
<text x="309.4" y="224.5">+5V_STB</text>
<text x="168.2" y="229.9">+VSYS_GPU</text>
<text x="309.4" y="228.9">+5V_PVDD</text>
<text x="309.4" y="233.2">+5V_AVDD</text>
<text x="142" y="237.7">+12V_VDD</text>
<text x="168.2" y="238.7">+12V_GPU_FAN</text>
<text x="168.2" y="234.3">+VADP_GPU</text>
<text x="290.8" y="236.5">+5VALW_C</text>
<text x="313.7" y="237.6">+5V_SW</text>
<text x="146.4" y="244.1">+5VALW</text>
<text x="168.2" y="244.1">+5VALW_GPU</text>
<text x="291.9" y="242">+3VALW</text>
<text x="313.7" y="243.1">+3V_SW</text>
<text x="146.4" y="249.6">+3VALW</text>
<text x="168.2" y="249.6">+3VALW_GPU</text>
<text x="287.8" y="248.1">+5VALW_C</text>
<text x="313.7" y="247.4">+5VALW_MUX</text>
</g>
<g font-size="1.4" fill="#00f">
<text x="300.4" y="32.3">QK3</text>
<text x="300.4" y="97.8">QK5</text>
</g>
<g font-size="1.4">
<text x="299.3" y="39.9">N-MOSFET</text>
<text x="299.3" y="57.4">N-MOSFET</text>
<text x="182.8" y="65.5">80mil</text>
<text x="197" y="73.1">TS5A3154DCUR</text>
<text x="162.8" y="101.1">80mil</text>
<text x="182.4" y="101.1">80mil</text>
<text x="299.3" y="104.3">N-MOSFET</text>
<text x="299.3" y="121.8">N-MOSFET</text>
</g>
<g font-size="1.3" fill="#f00">
<text x="27.4" y="132.8">P78</text>
<text x="306.1" y="165.6">P24</text>
</g>
<g font-size="1.2">
<text x="28.4" y="13.5">JUSBC1</text>
<text x="82" y="21.1">UT25</text>
<text x="28.4" y="31">JUSBC2</text>
<text x="197.3" y="32.2">0_0402</text>
<text x="197.2" y="36.5">0_0402</text>
<text x="28.4" y="48.4">JUSBC5</text>
<text x="82" y="57.2">UT26</text>
<text x="28.4" y="65.9">JUSBC6</text>
<text x="299.3" y="65.9">SY6863B3ABC</text>
<text x="171.8" y="71.8">0_0402</text>
<text x="299.3" y="77.9">G9661MRE1U</text>
<text x="299.6" y="82.3">0_0402</text>
<text x="28.4" y="85.6">JUSBC3</text>
<text x="299.4" y="87.9">0_0402</text>
<text x="28.4" y="104.1">JUSBC4</text>
<text x="171.5" y="110.7">0_0402</text>
<text x="171.5" y="123.8">0_0402</text>
<text x="171.5" y="129.3">0_0603</text>
<text x="299.3" y="130.4">SY6863B3ABC</text>
<text x="299.3" y="136.9">0_0603</text>
<text x="193.4" y="139.1">0_0603</text>
<text x="299.3" y="141.3">0_0603</text>
<text x="193.4" y="148.9">0_0402</text>
<text x="193.4" y="144.6">0_0402</text>
<text x="299.3" y="145.6">0_0603</text>
<text x="299.3" y="153.9">0_0603</text>
<text x="309.4" y="185">0_0402</text>
<text x="299.5" y="190.4">0_0402</text>
<text x="193.3" y="193.7">0.01_0402</text>
<text x="299.5" y="194.8">0_0402</text>
<text x="193.4" y="198.1">0.01_0402</text>
<text x="193.4" y="202.4">0_0201</text>
<text x="299.5" y="203.5">0_0402</text>
<text x="299.5" y="199.2">0_0402</text>
<text x="193.4" y="206.8">0.01_0402</text>
<text x="299.5" y="207.9">0_0402</text>
<text x="193.4" y="211.2">0.01_0402</text>
<text x="299.5" y="212.3">0_0402</text>
<text x="299.5" y="216.6">0_0402</text>
<text x="299.5" y="221">0_0402</text>
<text x="299.5" y="225.4">0_0402</text>
<text x="299.5" y="229.7">0_0805</text>
<text x="299.5" y="234.1">0_0806</text>
<text x="299.5" y="249.4">0.01_0402</text>
</g>
<g font-size="1.2" fill="#f00">
<text x="125.7" y="19.1">P87</text>
<text x="178.1" y="23.5">P38</text>
<text x="205.4" y="20.2">P38</text>
<text x="226.7" y="28">P72</text>
<text x="275.3" y="27.9">P87</text>
<text x="175.3" y="32.9">P78</text>
<text x="226.7" y="35.6">P72</text>
<text x="303.7" y="31.1">P65</text>
<text x="333.2" y="30">P65</text>
<text x="333.2" y="38.8">P45</text>
<text x="178.4" y="48">P78</text>
<text x="205.7" y="46.9">P68</text>
<text x="305.9" y="45.3">P44</text>
<text x="333.2" y="46.4">P44</text>
<text x="205.7" y="54.5">P68</text>
<text x="333.2" y="54.1">P45</text>
<text x="178.4" y="64.3">P52</text>
<text x="205.7" y="62.2">P52</text>
<text x="305.9" y="63.9">P53</text>
<text x="333.2" y="62.8">P51</text>
<text x="205.7" y="69.8">P39</text>
<text x="333.2" y="71.6">P43</text>
<text x="283.9" y="75.5">P78</text>
<text x="305.9" y="75.9">P43</text>
<text x="275.3" y="93.4">P87</text>
<text x="333.2" y="94.5">P65</text>
<text x="178.1" y="98.9">P38</text>
<text x="205.4" y="99.9">P38</text>
<text x="303.7" y="96.7">P65</text>
<text x="178.1" y="104.3">P38</text>
<text x="333.2" y="103.2">P49</text>
<text x="305.9" y="109.8">P48</text>
<text x="333.2" y="110.9">P48</text>
<text x="333.2" y="118.5">P49</text>
<text x="205.4" y="121.8">P77</text>
<text x="205.4" y="129.4">P39</text>
<text x="305.9" y="128.3">P53</text>
<text x="333.2" y="127.3">P51</text>
<text x="79.8" y="133.8">P98</text>
<text x="178.1" y="132.7">P39</text>
<text x="333.2" y="136">P50</text>
<text x="79.8" y="141.5">P98</text>
<text x="153" y="138.2">P90</text>
<text x="227.2" y="143.6">P66</text>
<text x="283.7" y="139.5">P78</text>
<text x="79.8" y="149.1">P98</text>
<text x="178.1" y="148">P78</text>
<text x="115.8" y="155.7">P12</text>
<text x="199.9" y="152.4">P42</text>
<text x="227.2" y="152.4">P42</text>
<text x="333.2" y="150.4">P46</text>
<text x="79.8" y="156.7">P98</text>
<text x="199.9" y="160">P42</text>
<text x="79.8" y="165.5">P98</text>
<text x="275.5" y="162.2">P87</text>
<text x="333.4" y="164.4">P23</text>
<text x="333.4" y="172">P24</text>
<text x="79.8" y="174.2">P98</text>
<text x="199.9" y="178.6">P47</text>
<text x="227.2" y="178.6">P47</text>
<text x="333.4" y="179.7">P71</text>
<text x="79.8" y="183">P88</text>
<text x="79.8" y="191.7">P88</text>
<text x="199.9" y="186.2">P47</text>
<text x="333.4" y="189.5">P57</text>
<text x="79.8" y="200.4">P91</text>
<text x="227.2" y="198.2">P58</text>
<text x="79.8" y="209.2">P91</text>
<text x="333.4" y="211.4">P56</text>
<text x="51.4" y="220.1">P78</text>
<text x="192.3" y="228.8">P25</text>
<text x="134.4" y="235.5">P92</text>
<text x="165" y="238.7">P78</text>
<text x="306.1" y="237.6">P71</text>
<text x="333.4" y="237.6">P71</text>
<text x="165" y="244.1">P78</text>
<text x="306.1" y="243">P71</text>
<text x="52.5" y="261.6">P78</text>
</g>
<g font-size="1.2" fill="#00f">
<text x="197.2" y="35.4">RH108</text>
<text x="197.3" y="31.1">RH92</text>
<text x="163.1" y="65.3">WLAN_EN</text>
<text x="171.8" y="70.7">RV3697</text>
<text x="299.6" y="81.2">RH7000</text>
<text x="299.4" y="86.8">RH6992</text>
<text x="171.5" y="109.6">RV3700</text>
<text x="171.5" y="122.7">RTH1</text>
<text x="171.5" y="128.2">RV50</text>
<text x="193.4" y="138">RC149</text>
<text x="299.3" y="135.8">RH71</text>
<text x="193.4" y="143.5">RX5</text>
<text x="299.3" y="140.2">RH6997</text>
<text x="193.4" y="147.8">RX1</text>
<text x="299.3" y="144.6">RH6998</text>
<text x="299.3" y="152.9">RT7304</text>
<text x="309.4" y="183.9">RP2</text>
<text x="310" y="180.4">UF1</text>
<text x="299.5" y="189.3">RA549</text>
<text x="193.3" y="192.6">RE697</text>
<text x="193.4" y="197">RE738</text>
<text x="299.5" y="193.7">RA542</text>
<text x="193.4" y="201.3">R341</text>
<text x="299.5" y="202.4">RA548</text>
<text x="299.5" y="198.1">RA545</text>
<text x="193.4" y="205.7">RE740</text>
<text x="299.5" y="206.8">RA546</text>
<text x="193.4" y="210.1">RE743</text>
<text x="299.5" y="215.5">RA401</text>
<text x="299.5" y="211.2">RA318</text>
<text x="299.5" y="219.9">RA322</text>
<text x="299.5" y="224.3">RA321</text>
<text x="299.5" y="233">LA2</text>
<text x="299.5" y="228.7">LA1</text>
<text x="299.5" y="248.3">RH6983</text>
</g>
<g font-size="1.2" fill="#0080ff">
<text x="290.6" y="65.8">USBC_P3_EN</text>
<text x="290.6" y="130.3">USBC_P4_EN</text>
<text x="36.1" y="222">PCH_PWR_EN</text>
<text x="289.7" y="239.5">HUB_B_PWR_EN</text>
<text x="288.6" y="245">HUB_B_PWR_EN</text>
</g>
<g font-size=".8">
<text x="42.5" y=".8">A</text>
<text x="125.1" y=".8">B</text>
<text x="207.7" y=".8">C</text>
<text x="290.2" y=".8">D</text>
<text x="372.8" y=".8">E</text>
<text x=".4" y="35.7">1</text>
<text x="414.4" y="35.7">1</text>
<text x=".4" y="103.4">2</text>
<text x="414.4" y="103.4">2</text>
<text x=".4" y="171.1">3</text>
<text x="414.4" y="171.1">3</text>
<text x=".4" y="238.8">4</text>
<text x="414.4" y="238.8">4</text>
<text x="42.5" y="272.8">A</text>
<text x="125.1" y="272.8">B</text>
<text x="207.7" y="272.8">C</text>
<text x="290.2" y="272.8">D</text>
<text x="372.8" y="272.8">E</text>
</g>
</svg>
